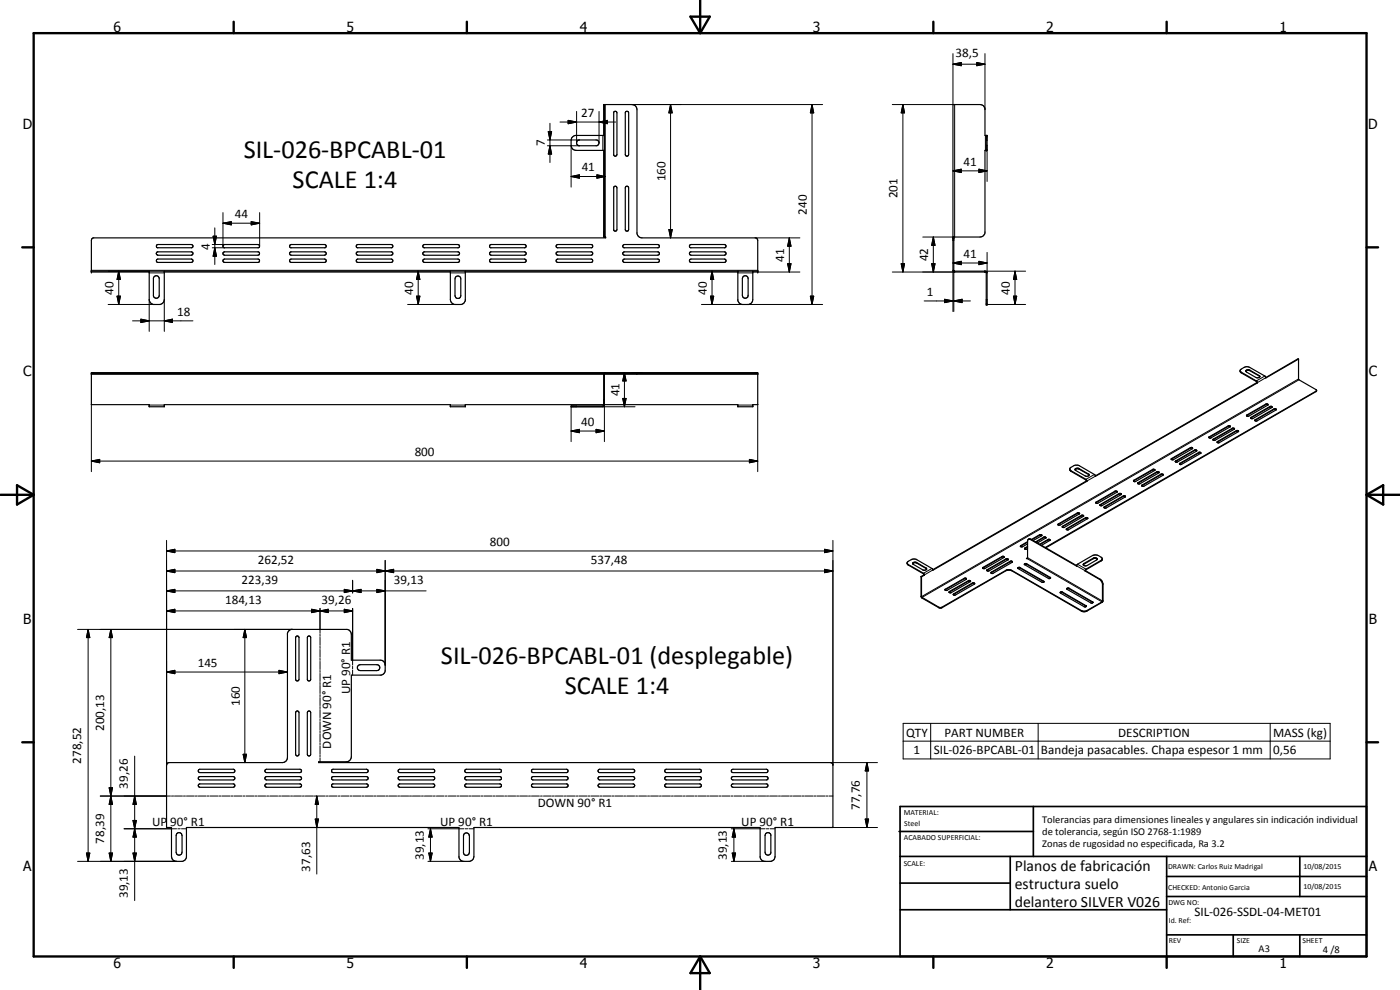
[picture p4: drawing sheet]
<svg xmlns="http://www.w3.org/2000/svg" width="420mm" height="297mm" viewBox="0 0 420 297" stroke-linecap="round" stroke-linejoin="round" font-family="sans-serif">
<g fill="none" stroke="#000" stroke-width=".35">
<path d="M181.4 31.4v39.7M184.3 33.5l.6-.1 .3 .5v12.5a.5 .5 0 0 1-.5 .5 .5 .5 0 0 1-.5-.4zM187.8 33.5l.6-.1 .3 .5v12.5a.51 .51 0 0 1-.5 .5 .51 .51 0 0 1-.5-.5zM173.5 42.1l5.4-.1a.89 .89 0 0 1 .9 .8 .89 .89 0 0 1-.7 .9h-5.4l-.6-.4a.91 .91 0 0 1 .4-1.2zM181.2 40.6v-9.2h8.4a1.52 1.52 0 0 1 1.6 1.5v37.2l.2 .6 .4 .4 .8 .3h34.3l.3 .2 .2 .5v9.5h-1.5M181.2 45.1v26h.6v.3h-153.8l-.5 .4-.1 9.8h17.4M181.4 40.6l-9.1 .1-.8 .8-.1 2.1a1.52 1.52 0 0 0 1.5 1.5h8.5M184.3 56l.6-.1 .3 .5v12.5a.51 .51 0 0 1-.5 .4 .51 .51 0 0 1-.5-.3zM187.8 56l.6-.1 .3 .5v12.5a.51 .51 0 0 1-.5 .4 .51 .51 0 0 1-.5-.4zM296 40.6v4.5M47 75.7l.3-.1h10.3a.53 .53 0 0 1 .3 .5 .53 .53 0 0 1-.5 .5h-10l-.5-.4zM47.1 73.5l10.3-.1a.5 .5 0 0 1 .5 .4 .5 .5 0 0 1-.3 .5h-10.4l-.3-.3z"/>
<path d="M47.1 77.9l10.3-.2a.51 .51 0 0 1 .5 .5 .51 .51 0 0 1-.5 .5h-10l-.4-.2zM67 73.6l.4-.2h10a.51 .51 0 0 1 .5 .4 .51 .51 0 0 1-.3 .5h-10.3l-.3-.2zM67 78l.4-.3h10a.51 .51 0 0 1 .5 .5 .51 .51 0 0 1-.5 .5h-10l-.4-.2zM67 75.8l.3-.2h10.3a.54 .54 0 0 1 .3 .5 .54 .54 0 0 1-.5 .5h-10l-.4-.3zM87.1 73.5l10.3-.1a.5 .5 0 0 1 .5 .4 .5 .5 0 0 1-.3 .5h-10.4l-.3-.3zM87.1 75.7l10.5-.1 .3 .5-.5 .5h-10l-.5-.5zM87.1 77.9l10.3-.2a.51 .51 0 0 1 .5 .5 .51 .51 0 0 1-.5 .5h-10l-.5-.4zM107 73.6l.4-.2h10a.51 .51 0 0 1 .5 .4 .51 .51 0 0 1-.3 .5h-10.4l-.2-.2zM107 78l.4-.3h10a.51 .51 0 0 1 .5 .5 .51 .51 0 0 1-.5 .5h-10l-.4-.2zM107 75.8l.2-.2h10.4l.3 .5-.5 .5h-10l-.4-.3zM126.9 73.6l.5-.2h10a.5 .5 0 0 1 .5 .4 .5 .5 0 0 1-.3 .5h-10.4l-.3-.2zM126.9 75.8l.3-.2h10.4l.3 .5-.5 .5h-10l-.5-.3z"/>
<path d="M126.9 78l.5-.3h10a.51 .51 0 0 1 .5 .5 .51 .51 0 0 1-.5 .5h-10l-.5-.2zM147 73.6l.4-.2h10a.5 .5 0 0 1 .5 .4 .5 .5 0 0 1-.3 .5h-10.4l-.2-.2zM147 78l.4-.3h10a.51 .51 0 0 1 .5 .5 .51 .51 0 0 1-.5 .5h-10l-.4-.2zM147 75.8l.2-.2h10.4a.53 .53 0 0 1 .3 .5 .53 .53 0 0 1-.5 .5h-10l-.4-.3zM167 73.6l.4-.2h10a.51 .51 0 0 1 .5 .4 .51 .51 0 0 1-.3 .5h-10.4l-.2-.2zM167 75.8l.2-.2h10.4a.54 .54 0 0 1 .3 .5 .54 .54 0 0 1-.5 .5h-10l-.4-.3zM167 78l.4-.3h10a.51 .51 0 0 1 .5 .5 .51 .51 0 0 1-.5 .5h-10l-.4-.2zM187 78l.4-.3h10a.51 .51 0 0 1 .5 .5 .51 .51 0 0 1-.5 .5h-10l-.4-.2zM187 73.6l.4-.2h10a.5 .5 0 0 1 .5 .4 .5 .5 0 0 1-.3 .5h-10.4l-.3-.3zM187 75.8l.2-.2h10.4l.3 .5-.5 .5h-10l-.4-.3zM207 75.8l.2-.2h10.4l.3 .5-.5 .5h-10l-.4-.3zM207 73.6l.4-.2h10a.51 .51 0 0 1 .5 .4 .51 .51 0 0 1-.3 .5h-10.4l-.2-.2z"/>
<path d="M207 78l.4-.3h10a.51 .51 0 0 1 .5 .5 .51 .51 0 0 1-.5 .5h-10l-.4-.2zM286 71.1h8.1l.9-.2 .6-1v-24.8h.6v-4.5h-.6v-8l-.4-.8-.8-.4h-8.4v49.7l.5 .5 9.4 .1 .1 9.7h.2v-9.7l-.1-.3h-9.6l-.3-.3v-10M286 71.4h.2M27.4 81.4h200M44.8 81.4v8.5l.2 .8 1 .7h2.1l.7-.5 .5-.7v-8.8M46.3 83l.8-.2 .7 .6v5.4a.89 .89 0 0 1-.9 .7 .89 .89 0 0 1-.9-.7v-5.4zM49.3 81.6h85.9M135.2 81.4v8.5l.2 .8 1 .7h2.1l.7-.5 .4-.7v-8.8M136.8 83.1a.87 .87 0 0 1 1-.2 .87 .87 0 0 1 .5 .8v5.1a.87 .87 0 0 1-.9 .8 .87 .87 0 0 1-.8-.9v-5zM139.6 81.6h81.8M221.4 81.4v8.8l.5 .7 .7 .5h2.1a1.5 1.5 0 0 0 1.2-1.5v-8.5M223 83a.87 .87 0 0 1 1-.2 .87 .87 0 0 1 .5 .8v5a.87 .87 0 0 1-.8 .9 .87 .87 0 0 1-.9-.9v-5z"/>
<path d="M295.6 81.4v.2M27.4 111.8h200v9.6h-1.5v.6h-4.5v-.6h-81.8v.6h-4.4v-.6h-85.9v.6h-4.5v-.6h-17.4zM27.4 112.1h153.8M181.5 111.8l-.3 .3-.1 9.6-9.7 .1v.2h9.8l.2-.3v-9.4l.2-.2h45.8M191.2 111.8v.3M372.2 111.3l.2 .3 4.7 2.7 .2 .6M373.9 111.4l.3-.2 .7-.1 3.2 1.9M373.9 111.2l.7-.3 .5 .1 3 1.9a.78 .78 0 0 1-1.2 .3l-2.8-1.6zM377.2 114.8l.1 .1M377.2 114.8l-48.5 28M377.3 114.9l-48.6 28v-.2M389.7 107.7v6.1l5.3 3.2v.5l-81.2 46.9"/>
<path d="M389.7 107.7l-9.8 5.7-.3-.6-5-2.7-1 .1-1.4 .8v.5l.3 .4 4.6 2.6 .1 .3M389.7 107.7h-.2l-9.6 5.6M395.1 117.2l-81.4 47.1M351.6 137.6l5.6-3.3 .7 .1-.1 .3-5.6 3.2h-.6zM354 139.2h.1M357.9 134.5l-.5-.1-5.9 3.4M359.1 135.3v-.3h-.6l-5.7 3.3v.3M359.1 135.3l-.6-.1-5.7 3.4M359.1 135.3l-5.8 3.4-.5-.1M360.4 136l-.7-.1-5.6 3.3M360.4 136l-.1-.2-.5-.1-5.8 3.5M360.4 136l-5.8 3.3-.6-.1"/>
<path d="M362.8 131.1l5.8-3.3h.6v.3l-5.8 3.3h-.5zM364.1 131.8l5.8-3.4 .6 .2-5.8 3.5h-.5zM364.1 132h.1M365.3 132.7v.1M369.2 128l-.6-.1-5.8 3.4M370.4 128.7h-.6l-5.7 3.3M371.7 129.5l-.7-.1-5.7 3.3M371.7 129.5l-5.7 3.3h-.7M371.7 129.4l-.3-.2h-.4l-5.6 3.3-.1 .2M371.7 129.4v.1M374.1 124.6l5.8-3.4 .7 .1-.1 .2-5.7 3.3h-.6zM376.6 126.1v.1"/>
<path d="M376.6 126l5.7-3.3 .4-.1 .4 .3-5.8 3.4-.7-.1zM380.5 121.5l-.6-.1-5.8 3.4M381.1 122.1l-5.7 3.4M381.1 122.1l.7 .1M381.1 122l.5-.1 .2 .3-5.8 3.4-.6-.1M381.1 122l-5.7 3.2v.3M381.1 122v.1M383 122.9h-.7l-5.7 3.3M317.6 157.2l5.8-3.4 .6 .2-5.8 3.5a.38 .38 0 0 1-.4 .1 .38 .38 0 0 1-.2-.4zM318.8 157.9l5.8-3.3h.3l.3 .2-5.8 3.5-.6-.1zM320 158.7l5.8-3.4 .6 .1v.2l-5.8 3.4zM321 140.8l.4 .4 4.5 2.6 .3 .6"/>
<path d="M322.7 141a.71 .71 0 0 1 1.1-.4l3 1.7v.2M322.7 141l3 1.8a.86 .86 0 0 0 1.1-.3M322.7 141l.4-.4 .6 .1 3.1 1.9M324 154.2l-.7-.1-5.7 3.3M325.2 154.9l-.6-.2-5.8 3.5M326 144.3l.2 .1M326 144.3l-46.1 26.6M326.2 144.4l-46.3 26.7v-.2M326.4 155.6l-.6-.1-5.8 3.4M328.7 142.7l-.2-.3-5-2.8a2.73 2.73 0 0 0-2.5 1l.4 .8 4.6 2.7v.2M330.1 151.4l5.8-3.3 .6 .1-5.7 3.5h-.5zM330.1 151.6h.1"/>
<path d="M331.4 152.3h.1M331.4 152.1l5.7-3.3 .7 .1-.1 .2-5.7 3.3h-.6zM335.3 147.6l-.7-.1-5.7 3.4M335.3 147.6l-5.8 3.4-.6-.1M335.3 147.6l-.3-.3-.4 .1-5.7 3.5M336.5 148.3h-.6l-5.8 3.3M337.8 149.1l-.7-.1-5.7 3.3M340.2 144.2l5.7-3.4 .7 .2-5.7 3.4-.5 .1zM341.4 144.9l5.8-3.3h.6v.3l-5.7 3.3h-.4zM342.7 145.6l5.7-3.3h.6v.3l-5.7 3.3h-.5zM346.6 141.1l-.7-.1-5.7 3.4M346.6 141h.1"/>
<path d="M347.8 141.8l-.6-.1-5.8 3.4M349.1 142.5h-.7l-5.7 3.3M272.2 169l.4 .4 4.5 2.6 .3 .6M273.9 169.2l.3-.3h.7l3.2 1.9M274 168.8h1.1l2.8 1.6a.45 .45 0 0 1 0 .7 .45 .45 0 0 1-.6 0l-3.3-1.9zM276.4 173l.2 .1M277.1 172.2h.1M277.2 172.2l.1 .3M277.3 172.5l.1 .1M277.3 172.5l-.9 .5M277.4 172.6l-.8 .5M279.9 170.9l-.1-.3-4.9-2.8h-1.2l-1.4 .9 .1 .8 4.7 2.7"/>
<path d="M283.6 176.8l5.8-3.3h.6l-.1 .4-5.7 3.3-.5-.1zM283.7 177h.1M283.7 177h-.1M284.9 177.5l5.8-3.3h.5v.3l-5.7 3.3h-.6zM290 173.7h-.6l-5.7 3.3M291.3 174.5l-.7-.1-5.8 3.3M292.5 175.2l-.7-.1-5.7 3.3M292.5 175.2l-5.7 3.3-.7-.1M292.5 175.2l-.1-.3h-.6l-5.6 3.3-.1 .2M295 170.4l-.1 .1M296.2 171.2h.1M296.2 171.1v.1"/>
<path d="M301.3 167.2l-.6-.1-5.7 3.3M301.3 167.3l-.1-.4h-.4l-5.7 3.3-.2 .3M301.3 167.3l-5.7 3.3-.7-.1M302.6 167.9h-.7l-5.7 3.2M302.6 167.9l-5.8 3.4-.6-.1M302.6 167.9l-.3-.3-.4 .1-5.7 3.2v.3M303.8 168.7l-.2-.4-.3 .1-5.9 3.5M303.8 168.7l-.6-.1-5.8 3.3M303.8 168.7l-5.7 3.3-.4 .1-.3-.2M305.5 170.5l.6-.1 7.1 4.1M305.5 170.3l.5-.1 7.2 4.2 .1 .3-.6 .1-7.2-4.2zM307.4 169.2l.6-.1 7.2 4.2v.2l-.5 .1z"/>
<path d="M307.5 164.6h.1M307.5 169.3h.6l7.1 4.1M307.5 169.3v.1M308.4 164.1l-.9 .6M308.4 162.7l-2.2 1.3M308.4 164l-.9 .6M308.4 164.6l-.5 .2-.4-.2M308.4 162.5l-2.2 1.5M308.4 163.2l-1.5 .8h-.7M308.6 161.8h.8l13.7 7.9M308.7 161.8l-.3 .5v5.1l-.4 .2 .4-.3M308.7 161.8l.5 .1 13.9 8 .3-.6 4.7-2.7h1.3l1.3 .8v.7l-4.9 2.9v.2"/>
<path d="M312 163.3l2.5-1.4 .7 .1-2.6 1.6M312.6 160.7l-.1-.3h-.5l-2.5 1.5M312.6 160.7l-2.5 1.5M312.7 160.7l-.7-.1-2.3 1.4M313.2 174.5h.1M313.3 174.5v.1M313.9 161.4l-.7-.1-2.3 1.4M313.9 161.4l-.1-.3-.6 .1-2.4 1.4M313.9 161.4l-2.6 1.5M315.1 162.1l-.5-.1-2.5 1.4M318.2 177.9l7.2 4.1 .3 .1 .3-.2M318.2 177.9l.1-.3h.5l7.2 4.3"/>
<path d="M318.2 177.9l.6-.1 7.2 4.1M320.2 176.6l.6-.1 7.2 4.2-.3 .3-.3-.1-7.2-4.1zM320.2 176.7h.6l7.2 4.1M325.2 169.2l2.9-1.7a.64 .64 0 0 1 .7-.2 .64 .64 0 0 1 .4 .6l-2.9 1.8a.66 .66 0 0 1-.7 .1 .66 .66 0 0 1-.4-.6zM325.7 171.3l4.5 2.7 .5 .6 .2 .5v5.3l-4.7 2.8-.7 .2-1-.2-20.9-12.1-.8-.2-.7 .1-19.6 11.3h-.5l-5.4-3.1v-6.1M325.8 171.2l4.9 3.1 .3 1v5l-.2 .4-4.6 2.6-.7 .3-1-.3-20.9-12.1-.8-.1-.9 .1-19.3 11.2-.5 .1-5.4-3-.3-.4v-6.1M325.8 171.2l-.1 .1M329.3 167.8l-.5-.3-.6 .1-3.1 1.9M330.8 167.8l-4.9 3-.2 .5M86.7 189.3l.7-.5 17.1 .1 .7 .6 .2 .8v7.8h8.7a1.51 1.51 0 0 1 1.5 1.2l-.1 2.3-.3 .5-.8 .5h-9v24.5l-.2 .8-.7 .6-.6 .1h-8.3v.2h153.6l.4 .1 .4 .5v18.9h-17.4v8.7l-.2 .8-1 .6h-2.1l-.8-.4-.3-.5-.1-9.2h-85.9v8.7l-.2 .8-1 .6h-2.1l-.7-.4-.4-.5-.1-9.2h-81.7l-.1 9.2-.4 .5-.7 .4h-2.1l-1-.6-.2-.8v-8.7h-1.5v-18.7l.2-.6 .5-.2h34l1.1-.4 .3-.5 .2-37.9zM88.8 191l.7-.1 .2 .4v12.5a.51 .51 0 0 1-.5 .5 .51 .51 0 0 1-.5-.5zM92.4 191l.6-.1 .2 .4v12.5a.51 .51 0 0 1-.5 .5 .51 .51 0 0 1-.5-.5z"/>
<path d="M107.5 199.7l.6-.3h5a.89 .89 0 0 1 .9 .9 .89 .89 0 0 1-.9 .9h-5a.88 .88 0 0 1-.8-.6 .88 .88 0 0 1 .2-.9zM328 180.7v.1M88.8 213.5l.5-.2 .4 .5v12.5a.51 .51 0 0 1-.5 .5 .51 .51 0 0 1-.5-.5zM92.4 213.5l.4-.2 .4 .5v12.5a.51 .51 0 0 1-.5 .5 .51 .51 0 0 1-.5-.5zM59.6 231.1l.4-.3h10a.51 .51 0 0 1 .5 .5 .51 .51 0 0 1-.5 .5h-10l-.4-.2zM59.6 235.5l.2-.3h10.4l.3 .6-.5 .4h-10l-.4-.2zM59.7 233.1l10.3-.1a.51 .51 0 0 1 .5 .5 .51 .51 0 0 1-.5 .5h-10l-.4-.2zM79.7 230.9l10.3-.1a.51 .51 0 0 1 .5 .5 .51 .51 0 0 1-.5 .5h-10l-.5-.4zM79.7 233.1l10.3-.1a.51 .51 0 0 1 .5 .5 .51 .51 0 0 1-.5 .5h-10l-.5-.4zM79.7 235.3l10.5-.1a.52 .52 0 0 1 .3 .6 .52 .52 0 0 1-.5 .4h-10l-.5-.4zM99.6 230.9l10.4-.1a.51 .51 0 0 1 .5 .5 .51 .51 0 0 1-.5 .5h-10l-.4-.2zM99.6 235.3l10.5-.1a.53 .53 0 0 1 .4 .6 .53 .53 0 0 1-.5 .4h-10l-.4-.2z"/>
<path d="M99.6 233.1l10.4-.1a.51 .51 0 0 1 .5 .5 .51 .51 0 0 1-.5 .5h-10l-.4-.2zM119.5 231.1l.5-.3h10a.51 .51 0 0 1 .5 .5 .51 .51 0 0 1-.5 .5h-10l-.5-.2zM119.5 235.5l.3-.3h10.4a.54 .54 0 0 1 .3 .6 .54 .54 0 0 1-.5 .4h-10l-.5-.2zM119.7 233.1l10.3-.1a.51 .51 0 0 1 .5 .5 .51 .51 0 0 1-.5 .5h-10l-.5-.2zM139.6 230.9l10.4-.1a.51 .51 0 0 1 .5 .5 .51 .51 0 0 1-.5 .5h-10l-.5-.4zM139.6 235.3l10.5-.1a.52 .52 0 0 1 .4 .6 .52 .52 0 0 1-.5 .4h-10l-.5-.4zM139.6 233.1l10.4-.1a.51 .51 0 0 1 .5 .5 .51 .51 0 0 1-.5 .5h-10l-.5-.4zM159.5 231.1l.5-.3h10a.51 .51 0 0 1 .5 .5 .51 .51 0 0 1-.5 .5h-10l-.5-.2zM159.5 233.3l.5-.3h10a.51 .51 0 0 1 .5 .5 .51 .51 0 0 1-.5 .5h-10l-.5-.2zM159.5 235.5l.3-.3h10.4a.54 .54 0 0 1 .3 .6 .54 .54 0 0 1-.5 .4h-10l-.5-.2zM179.7 230.9l10.3-.1a.51 .51 0 0 1 .5 .5 .51 .51 0 0 1-.5 .5h-10l-.5-.4zM179.7 235.3l10.4-.1a.52 .52 0 0 1 .4 .6 .52 .52 0 0 1-.5 .4h-10l-.5-.4z"/>
<path d="M179.7 233.1l10.3-.1a.51 .51 0 0 1 .5 .5 .51 .51 0 0 1-.5 .5h-10l-.5-.4zM199.5 231.1l.5-.3h10a.51 .51 0 0 1 .5 .5 .51 .51 0 0 1-.5 .5h-10l-.5-.2zM199.5 233.3l.5-.3h10a.51 .51 0 0 1 .5 .5 .51 .51 0 0 1-.5 .5h-10l-.5-.2zM199.5 235.5l.3-.3h10.3a.53 .53 0 0 1 .4 .6 .53 .53 0 0 1-.5 .4h-10l-.5-.2zM219.5 233.3l.5-.3h10a.51 .51 0 0 1 .5 .5 .51 .51 0 0 1-.5 .5h-10l-.5-.3zM219.7 230.9l10.3-.1a.51 .51 0 0 1 .5 .5 .51 .51 0 0 1-.5 .5h-10l-.5-.2zM219.7 235.3l10.5-.1a.54 .54 0 0 1 .2 .6 .54 .54 0 0 1-.4 .4h-10l-.5-.2zM53.1 250.1a.91 .91 0 0 1 1-.2 .91 .91 0 0 1 .5 .8v5a.89 .89 0 0 1-.8 .9 .89 .89 0 0 1-.9-.9v-5zM139.3 250.1a.91 .91 0 0 1 1-.1 .91 .91 0 0 1 .6 .7v5.1a.9 .9 0 0 1-.9 .8 .9 .9 0 0 1-.9-.7v-5.2zM229.9 250.1a.9 .9 0 0 1 1.4 .4v5.4a.88 .88 0 0 1-.9 .7 .88 .88 0 0 1-.8-.9v-5z"/>
</g>
<g fill="none" stroke="#000" stroke-width=".3">
<path d="M286 19.3l2.5-.5v.9zM286 19.3h9.6M286 16.1v15.3M293.1 18.8l2.5 .5-2.5 .4zM295.6 16.1v16.8M164.5 39.5h1.1l-.6 2.5zM165 37v11.8M168.1 36.6h16.7M170.5 36.1l2.5 .5-2.5 .5zM173 33.4v9.4M179.8 36.6l2.5-.5v1zM179.8 33.4v9.4"/>
<path d="M181.2 32.9h.2M181.6 31.4v39.7M189.6 31.4h57.3M201.2 31.4l.5 2.5h-1zM201.2 31.4v40M243.7 31.4l.5 2.5h-1zM243.7 31.4v60M267.8 31.4h18.7v39.7h-9.6M271 31.4l.5 2.5h-1zM271 31.4v50.2M164.3 43.7h9.6M164.3 42h9.6"/>
<path d="M165 43.7l.6 2.5h-1.1zM171.4 53l2.5-.5v1zM171.4 53h10.2M171.4 43.6v12.5M179.1 52.5l2.5 .5-2.5 .5zM180.9 40.6v4.5M286 51.3l2.5-.5v1zM286 51.3h10.2M293.8 50.8l2.4 .5-2.4 .5zM295.7 40.6v4.5M296 42.1h.2M296 43.6h.2"/>
<path d="M296.2 45.1v9.3M63.7 74.3h3.7M63.7 73.4h3.7M64 70.9h1l-.5 2.5zM64.5 74.3l.5 2.6h-1zM64.5 68.4v11M66.9 67l2.5-.5v1zM66.9 67h11M66.9 63.8v10.1M75.4 66.5l2.5 .5-2.5 .5zM77.9 63.8v10.1M181.2 69.6h.2"/>
<path d="M200.7 68.9h1l-.5 2.5zM226.6 71.4h13.5M236.4 79.1h1l-.5 2.5zM236.9 71.4l.5 2.5h-1zM236.9 71.4v10.2M270.5 79.1h1l-.5 2.5zM279.6 79.1h1l-.5 2.5zM280.1 71.1l.5 2.5h-1zM280.1 71.1v10.5M286 78.9l2.5-.5v1zM286 72.1h.2M286 78.9h10.2"/>
<path d="M293.8 78.4l2.4 .5-2.4 .5zM296.2 75.7v6.2M27.4 81.1h200M32.5 91.4h13.8M32.5 81.4h12.3M35.1 88.9h1l-.5 2.5zM35.6 81.4l.5 2.5h-1zM35.6 81.4v10M39.8 96.3h18.1M42.3 95.8l2.5 .5-2.5 .5zM44.8 81.9h4.5M44.8 89.9v9.5"/>
<path d="M49.3 96.3l2.5-.5v1zM49.3 89.9v9.5M122.3 91.4h14.4M125 88.9h1l-.5 2.5zM125.5 81.4l.5 2.5h-1zM125.5 81.4v10M135.2 81.9h4.4M210.5 91.4h12.4M213.2 88.9h1l-.5 2.5zM213.7 81.4l.5 2.5h-1zM213.7 81.4v10M221.4 81.9h4.5"/>
<path d="M224.4 91.4h22.5M227.4 81.6h12.7M243.2 88.9h1l-.5 2.5zM277.4 90.3h13.8M283.5 89.8l2.5 .5-2.5 .5zM286 93.5v-12.4h.2v12.4M286.2 90.3l2.5-.5v1zM286.5 81.4v.2h-18.7M296 89.9h.2M296.2 91.4h11.6M304.2 88.9h.9l-.5 2.5zM304.6 81.4l.5 2.5h-.9z"/>
<path d="M304.6 81.4v10M307.8 81.4h-12.3v.2M27.4 112.3h200M28.1 111.8v.3M181.2 119.9h.2v12.6M181.6 111.8v.3M186.9 119.5h1l-.5 2.5zM187.4 111.8l.5 2.5h-1zM187.4 111.8v10.2M189.6 111.8v.3M192.6 111.8v.3M226.6 111.8v.3"/>
<path d="M372.5 111.7v.2M375.1 111v.2M377.9 112.7v.1M379.6 112.8l-2.5 1.5M379.9 113.3l-2.6 1.5M389.7 113.7l-113.3 65.2M389.8 114l-113.1 65.2v.3M394.9 117.4v.1M27.4 138.3l2.5-.5v1.1zM27.4 138.3h200M27.4 121.3v20.2M44.8 121.5h4.5"/>
<path d="M135.2 121.5h4.4M171.4 129.3l2.5-.5v1zM171.4 129.3h10M172.9 121.8v.2M178.9 128.8l2.5 .5-2.5 .5zM190.6 122h-19.2v10.5M221.4 121.5h4.5M224.9 137.8l2.5 .5-2.5 .6zM227.4 121.3v20.2M351.6 137.6v.2M352.8 138.3v.2M354.1 139v.2"/>
<path d="M357.2 134.3v.2M358.5 135v.2M359.7 135.8v.1M362.9 131.1v.1M364.1 131.7v.3M365.4 132.5v.1M368.6 127.8v.1M369.8 128.5v.2M371 129.2v.2M374.2 124.5v.2M375.4 125.2v.2M376.7 125.9v.2"/>
<path d="M379.9 121.2v.2M382.3 122.7v.2M317.7 157.2v.2M318.9 157.9v.1M320.1 158.6v.1M321.4 141.2v.2M323.3 153.9v.2M323.8 140.6v.2M324.6 154.6v.2M325.8 155.3v.2M326.7 142.2v.2M328.5 142.4l-2.6 1.4"/>
<path d="M328.7 142.9l-2.5 1.4M329 150.7v.1M330.2 151.4v.1M331.4 152.1v.1M334.6 147.4v.1M335.9 148.1v.2M337.1 148.8v.2M340.3 144.1v.2M341.5 144.8v.2M342.8 145.5v.2M345.9 140.8v.2M347.2 141.6v.1"/>
<path d="M348.4 142.3v.2M50 177.3l2.5-.5v1zM50 171.3l2.5-.5v1zM50 165.3l2.5-.5v1zM50 162.1v67.5M50 177.3h77.9M50 171.3h200M50 165.3h200M103.3 176.8l2.5 .5-2.5 .5zM105.8 177.3l2.6-.5v1zM105.8 174.1v3.8M113.1 170.8l2.5 .5-2.5 .5z"/>
<path d="M113.1 176.8l2.5 .5-2.5 .5zM115.6 171.3l2.5-.5v1zM115.6 168.1v31.5M247.5 164.8l2.5 .5-2.5 .5zM247.5 170.8l2.5 .5-2.5 .5zM250 162.1v67.5M272.6 169.4v.1M275.1 168.8v.2M276.4 173.1h.2M277.9 170.4v.2M279.7 170.6l-2.6 1.4M279.9 171l-2.5 1.5"/>
<path d="M283.7 176.8v.2M284.9 177.5v.2M286.2 178.2v.2M289.4 173.5v.2M290.6 174.2v.2M291.8 174.9v.2M295.1 170.2v.2M296.2 170.9v.2M297.5 171.7v.1M300.7 167v.1M301.9 167.7v.2M301.9 171.1v.1"/>
<path d="M303.2 168.4v.2M303.6 171.1v.1M306.1 170.3v.1M306.4 163.7v.2M307.6 164.4v.2M308.1 169.2v.1M308.3 167.6l22.4 13.1M308.4 167.3l22.5 13h.1M309.4 161.8l-.2 .1M312 160.4v.2M313.2 161.2v.1M313.2 174.4v.1"/>
<path d="M314.5 161.9v.2M315.2 173.2v.2M318.8 177.6v.2M320.8 176.5v.2M323.1 169.8l2.6 1.4M323.4 169.3l2.5 1.5M325.3 169.1v.2M328.1 167.5v.1M330.1 173.8l-.1 .1M330.4 168.1v.2M331 175.3h-.1M23.3 188.8h64.4"/>
<path d="M26.4 188.8l.6 2.5h-1.1zM26.4 188.8v69.6M33.3 188.8l.5 2.5h-1zM33.3 188.8v69.6M50 183.3l2.5-.5v1zM50 183.3h55.8M73.5 188.8l.5 2.5h-1zM73.5 188.8v40M93.5 182.8l2.5 .5-2.5 .5zM96 183.3l2.5-.5v1zM96 182.5v7.5M96 190.3v.6"/>
<path d="M96 191.2v2.4M96 193.9v.7M96 194.9v2.3M96 197.5v.7M96 198.5v2.4M103.3 182.8l2.5 .5-2.5 .5zM105.8 182.5v17.1M105.8 199.9v.8M281.8 182.2v.2M282.6 182.2v.2M324.5 183.2v.1M325.9 181.7v.2"/>
<path d="M326.2 183.2v.1M327.9 180.6v.1M50 201.6l2.5-.5v1zM50 201.6h36.3M83.7 201.1l2.6 .5-2.6 .5zM96 201.2v.6M96 202.1v2.4M96 204.8v.6M96 205.7v2.4M96 208.4v.6M96 209.3v2.4M96 212v.6"/>
<path d="M96 212.9v2.4M96 215.6v.6M96 216.5v2.4M96 219.2v.6M105.8 201.1v1.5M271 217h128.2v10.7h-128.2zM279.3 217v10.7M311.6 217v10.7M381.2 217v10.7M30.1 238.8h21.1M32.8 236.3h1l-.5 2.5zM32.8 236.3h1l-1 5h1z"/>
<path d="M33.3 238.8l.5 2.5h-1zM40.4 238.8l.5 2.5h-1zM40.4 226.9v43.3M51.5 238.8h.6M52.4 238.8h2.4M55.1 238.8h.6M56 238.8h2.3M58.6 238.8h.6M59.5 238.8h2.4M62.2 238.8h.6M63.1 238.8h2.4M65.8 238.8h.6"/>
<path d="M66.7 238.8h2.3M69.3 238.8h.6M70.2 238.8h2.4M72.9 238.8h.6M73 226.3h1l-.5 2.5zM73.8 238.8h2.4M76.5 238.8h.6M77.4 238.8h2.3M80 238.8h.6M80.9 238.8h2.4M83.6 238.8h.6M84.5 238.8h2.4"/>
<path d="M87.2 238.8h.6M88.1 238.8h2.4M90.8 238.8h.5M91.6 238.8h2.5M94.3 238.8h.6M95.1 238.8l.5 2.5h-1zM95.1 238.8v23.5M95.2 238.8h2.4M96 220.1v2.4M96 222.8v.6M96 223.8v2.4M96 226.4v.7"/>
<path d="M96 227.4v1.2M97.9 238.8h.6M98.8 238.8h2.4M101.5 238.8h.6M102.4 238.8h2.3M105.1 238.8h.6M105.9 238.8h2.4M108.6 238.8h.6M109.5 238.8h2.4M112.2 238.8h.6M113.1 238.8h2.4M115.8 238.8h.6"/>
<path d="M116.7 238.8h2.3M119.3 238.8h.6M120.2 238.8h2.4M122.9 238.8h.6M123.8 238.8h2.4M126.5 238.8h.6M127.4 238.8h2.3M130 238.8h.6M131 238.8h2.3M133.6 238.8h.6M134.5 238.8h2.4M137.2 238.8h.6"/>
<path d="M138.1 238.8h2.4M140.7 238.8h.7M141.6 238.8h2.4M144.3 238.8h.6M145.2 238.8h2.4M147.9 238.8h.6M148.8 238.8h2.4M151.5 238.8h.5M152.3 238.8h2.5M155.1 238.8h.5M155.9 238.8h2.4M158.6 238.8h.6"/>
<path d="M159.5 238.8h2.4M162.2 238.8h.6M163.1 238.8h2.4M165.8 238.8h.6M166.7 238.8h2.3M169.3 238.8h.7M170.2 238.8h2.4M172.9 238.8h.6M173.8 238.8h2.4M176.5 238.8h.6M177.4 238.8h2.3M180 238.8h.6"/>
<path d="M180.9 238.8h2.4M183.6 238.8h.6M184.5 238.8h2.4M187.2 238.8h.6M188.1 238.8h2.3M190.8 238.8h.5M191.7 238.8h2.3M194.3 238.8h.6M195.2 238.8h2.4M197.9 238.8h.6M198.8 238.8h2.4M201.5 238.8h.6"/>
<path d="M202.4 238.8h2.4M205.1 238.8h.5M205.9 238.8h2.4M208.6 238.8h.6M209.5 238.8h2.4M212.2 238.8h.6M213.1 238.8h2.4M215.8 238.8h.6M216.7 238.8h2.3M219.4 238.8h.5M220.2 238.8h2.4M222.9 238.8h.6"/>
<path d="M223.8 238.8h2.4M226.5 238.8h.6M227.4 238.8h2.4M230 238.8h.7M231 238.8h2.3M233.6 238.8h.6M234.5 238.8h2.4M237.2 238.8h.6M238.1 238.8h2.3M240.7 238.8h.7M241.6 238.8h2.4M244.3 238.8h.6"/>
<path d="M245.2 238.8h2.4M247.9 238.8h.6M248.8 238.8h1.2M249.2 228.8h14.1M260.2 228.8l.5 2.5h-1zM260.2 228.8v19.5M271 222.4h128.2M23.3 258.4h29.7M25.9 255.9h1.1l-.6 2.5zM32.8 255.9h1l-.5 2.5zM37.2 248.7h15.8M39.9 255.9h1l-.5 2.5z"/>
<path d="M39.9 246.2h1l-.5 2.5zM39.9 246.2l1 5h-1l1-5zM40.4 248.7l.5 2.5h-1zM53.4 248.7h.7M54.5 248.7h1.5M94.6 245.7h1l-.5 2.6zM128.4 248.7h10.8M128.4 258.4h10.8M128.7 255.9h1l-.5 2.5zM129.2 248.7l.5 2.5h-1zM129.2 248.7v9.7M139.6 248.7h.8"/>
<path d="M140.7 248.7h1.5M219.5 248.7h10.1M219.5 258.4h10.1M219.7 255.9h1.1l-.6 2.5zM220.2 248.7l.6 2.5h-1.1zM220.2 248.7v9.7M230 248.7h.7M231.1 248.7h1.5M250 248.3h13.3M259.7 245.7h1l-.5 2.6z"/>
</g>
<g fill="#000">
<circle cx="181.4" cy="45.1" r=".18"/>
<circle cx="181.4" cy="40.6" r=".18"/>
<circle cx="296" cy="40.6" r=".18"/>
<circle cx="296" cy="45.1" r=".18"/>
<circle cx="296.2" cy="40.6" r=".18"/>
<circle cx="286" cy="71.4" r=".18"/>
<circle cx="286.2" cy="71.4" r=".18"/>
<circle cx="27.4" cy="81.6" r=".18"/>
<circle cx="27.4" cy="81.4" r=".18"/>
<circle cx="227.4" cy="81.6" r=".18"/>
<circle cx="227.4" cy="81.4" r=".18"/>
<circle cx="296" cy="91.4" r=".18"/>
<circle cx="296.2" cy="91.4" r=".18"/>
<circle cx="27.4" cy="112.1" r=".18"/>
<circle cx="191.2" cy="111.8" r=".18"/>
<circle cx="191.2" cy="112.1" r=".18"/>
<circle cx="227.4" cy="112.1" r=".18"/>
<circle cx="181.2" cy="121.4" r=".18"/>
<circle cx="181.4" cy="121.4" r=".18"/>
<circle cx="317.6" cy="157.4" r=".18"/>
</g>
<g fill="none" stroke="#000" stroke-width=".71">
<path d="M10.1 9.9h400v277.1h-400zM70.1 6.5v3.4M140.1 6.5v3.4M207.2 5h5.8l-2.9 4.9zM210.1 0v9.9M280.1 6.5v3.4M350.1 6.5v3.4M6.7 74.2h3.4M410.1 74.2h3.5M.1 148.5h10M5.1 145.6l5 2.9-5 2.9zM410.1 148.5h10"/>
<path d="M410.1 148.5l5-2.9v5.8zM6.7 222.7h3.4M410.1 222.7h3.5M70.1 287v3.4M140.1 287v3.4M210.1 287v10M210.1 287l2.9 5h-5.8zM280.1 287v3.4M350.1 287v3.4"/>
</g>
<g fill="none" stroke="#000" stroke-width=".51">
<path d="M269.8 249.5h40.3M270.1 242h140v45h-140zM270.1 257h140M303.2 257v16M310.1 242v15M350.1 257v30M390.1 257v12M270.1 265h33.1M270.1 273h80M350.1 269h60M350.1 263h60M350.1 280.5h60"/>
<path d="M370.1 280.5v6.5M390.1 280.5v6.5"/>
</g>
<g fill="#000">
<path d="M286 19.3l2.5-.5v.9zM293.1 18.8l2.5 .5-2.5 .4zM164.5 39.5h1.1l-.6 2.5zM170.5 36.1l2.5 .5-2.5 .5zM179.8 36.6l2.5-.5v1zM201.2 31.4l.5 2.5h-1zM243.7 31.4l.5 2.5h-1zM271 31.4l.5 2.5h-1zM165 43.7l.6 2.5h-1.1zM171.4 53l2.5-.5v1zM179.1 52.5l2.5 .5-2.5 .5zM286 51.3l2.5-.5v1z"/>
<path d="M293.8 50.8l2.4 .5-2.4 .5zM64 70.9h1l-.5 2.5zM64.5 74.3l.5 2.6h-1zM66.9 67l2.5-.5v1zM75.4 66.5l2.5 .5-2.5 .5zM200.7 68.9h1l-.5 2.5zM236.4 79.1h1l-.5 2.5zM236.9 71.4l.5 2.5h-1zM270.5 79.1h1l-.5 2.5zM279.6 79.1h1l-.5 2.5zM280.1 71.1l.5 2.5h-1zM286 78.9l2.5-.5v1z"/>
<path d="M293.8 78.4l2.4 .5-2.4 .5zM35.1 88.9h1l-.5 2.5zM35.6 81.4l.5 2.5h-1zM42.3 95.8l2.5 .5-2.5 .5zM49.3 96.3l2.5-.5v1zM125 88.9h1l-.5 2.5zM125.5 81.4l.5 2.5h-1zM213.2 88.9h1l-.5 2.5zM213.7 81.4l.5 2.5h-1zM243.2 88.9h1l-.5 2.5zM283.5 89.8l2.5 .5-2.5 .5zM286.2 90.3l2.5-.5v1z"/>
<path d="M304.2 88.9h.9l-.5 2.5zM304.6 81.4l.5 2.5h-.9zM186.9 119.5h1l-.5 2.5zM187.4 111.8l.5 2.5h-1zM27.4 138.3l2.5-.5v1.1zM171.4 129.3l2.5-.5v1zM178.9 128.8l2.5 .5-2.5 .5zM224.9 137.8l2.5 .5-2.5 .6zM50 177.3l2.5-.5v1zM50 171.3l2.5-.5v1zM50 165.3l2.5-.5v1zM103.3 176.8l2.5 .5-2.5 .5z"/>
<path d="M105.8 177.3l2.6-.5v1zM113.1 170.8l2.5 .5-2.5 .5zM113.1 176.8l2.5 .5-2.5 .5zM115.6 171.3l2.5-.5v1zM247.5 164.8l2.5 .5-2.5 .5zM247.5 170.8l2.5 .5-2.5 .5zM26.4 188.8l.6 2.5h-1.1zM33.3 188.8l.5 2.5h-1zM50 183.3l2.5-.5v1zM73.5 188.8l.5 2.5h-1zM93.5 182.8l2.5 .5-2.5 .5zM96 183.3l2.5-.5v1z"/>
<path d="M103.3 182.8l2.5 .5-2.5 .5zM50 201.6l2.5-.5v1zM83.7 201.1l2.6 .5-2.6 .5zM32.8 236.3h1l-.5 2.5zM73 226.3h1l-.5 2.5zM260.2 228.8l.5 2.5h-1zM25.9 255.9h1.1l-.6 2.5zM32.8 255.9h1l-.5 2.5zM33.3 238.8l.5 2.5h-1zM39.9 255.9h1l-.5 2.5zM39.9 246.2h1l-.5 2.5zM40.4 248.7l.5 2.5h-1z"/>
<path d="M40.4 238.8l.5 2.5h-1zM94.6 245.7h1l-.5 2.6zM95.1 238.8l.5 2.5h-1zM128.7 255.9h1l-.5 2.5zM129.2 248.7l.5 2.5h-1zM219.7 255.9h1.1l-.6 2.5zM220.2 248.7l.6 2.5h-1.1zM259.7 245.7h1l-.5 2.6z"/>
</g>
<g font-size="7.9">
<text x="73.1" y="47.5">SIL-026-BPCABL-01</text>
<text x="87.8" y="56.5">SCALE 1:4</text>
<text x="132.3" y="199.2">SIL-026-BPCABL-01 (desplegable)</text>
<text x="169.5" y="208.2">SCALE 1:4</text>
</g>
<g font-size="4.7">
<text x="304.6" y="261.2">Planos de fabricación</text>
<text x="304.6" y="266.6">estructura suelo</text>
<text x="304.6" y="272">delantero SILVER V026</text>
</g>
<g font-size="4.2">
<text x="34" y="9.6">6</text>
<text x="104" y="9.6">5</text>
<text x="174" y="9.6">4</text>
<text x="244" y="9.6">3</text>
<text x="314" y="9.6">2</text>
<text x="384" y="9.6">1</text>
<text x="6.8" y="38.7">D</text>
<text x="410.6" y="38.7">D</text>
<text x="7" y="112.9">C</text>
<text x="410.8" y="112.9">C</text>
<text x="7" y="187.1">B</text>
<text x="410.8" y="187.1">B</text>
<text x="7" y="261.4">A</text>
<text x="410.8" y="261.4">A</text>
<text x="34" y="290.4">6</text>
<text x="104" y="290.4">5</text>
<text x="174" y="290.4">4</text>
<text x="244" y="290.4">3</text>
<text x="314" y="290.4">2</text>
<text x="384" y="290.4">1</text>
</g>
<g font-size="3.9">
<text x="286.8" y="17.2">38,5</text>
<text x="174.4" y="35.1">27</text>
<text x="163.5" y="43.9" transform="rotate(-90 163.5 43.9)">7</text>
<text x="174.6" y="51.4">41</text>
<text x="289.1" y="49.7">41</text>
<text x="199.7" y="54.4" transform="rotate(-90 199.7 54.4)">160</text>
<text x="269.4" y="59.5" transform="rotate(-90 269.4 59.5)">201</text>
<text x="70.4" y="65.5">44</text>
<text x="242.1" y="64.4" transform="rotate(-90 242.1 64.4)">240</text>
<text x="63" y="74.9" transform="rotate(-90 63 74.9)">4</text>
<text x="289.1" y="77.4">41</text>
<text x="235.3" y="78.5" transform="rotate(-90 235.3 78.5)">41</text>
<text x="278.6" y="78.4" transform="rotate(-90 278.6 78.4)">42</text>
<text x="34.1" y="88.4" transform="rotate(-90 34.1 88.4)">40</text>
<text x="124" y="88.4" transform="rotate(-90 124 88.4)">40</text>
<text x="212.2" y="88.4" transform="rotate(-90 212.2 88.4)">40</text>
<text x="278.1" y="88.8">1</text>
<text x="303.1" y="88.4" transform="rotate(-90 303.1 88.4)">40</text>
<text x="53.2" y="94.7">18</text>
<text x="185.9" y="119" transform="rotate(-90 185.9 119)">41</text>
<text x="174.4" y="127.8">40</text>
<text x="124.4" y="136.8">800</text>
<text x="147" y="163.7">800</text>
<text x="77.3" y="169.2">262,52</text>
<text x="177.4" y="169.2">537,48</text>
<text x="72.5" y="175.3">223,39</text>
<text x="118.2" y="175.3">39,13</text>
<text x="67.6" y="181.2">184,13</text>
<text x="96.5" y="181.2">39,26</text>
<text x="59.3" y="200.1">145</text>
<text x="105.1" y="208.2" transform="rotate(-90 105.1 208.2)">UP 90° R1</text>
<text x="72" y="211.8" transform="rotate(-90 72 211.8)">160</text>
<text x="31.2" y="219.3" transform="rotate(-90 31.2 219.3)">200,13</text>
<text x="271.9" y="221">QTY</text>
<text x="283.5" y="221">PART NUMBER</text>
<text x="335.6" y="221">DESCRIPTION</text>
<text x="382.1" y="221.1">MASS (kg)</text>
<text x="99.4" y="224.6" transform="rotate(-90 99.4 224.6)">DOWN 90° R1</text>
<text x="274.2" y="226.3">1</text>
<text x="280.2" y="226.3">SIL-026-BPCABL-01</text>
<text x="312.4" y="226.4">Bandeja pasacables. Chapa espesor 1 mm</text>
<text x="382.1" y="226.3">0,56</text>
<text x="24.4" y="229.1" transform="rotate(-90 24.4 229.1)">278,52</text>
<text x="38.3" y="236.6" transform="rotate(-90 38.3 236.6)">39,26</text>
<text x="161.4" y="242.2">DOWN 90° R1</text>
<text x="258.1" y="243" transform="rotate(-90 258.1 243)">77,76</text>
<text x="45.7" y="247.9">UP 90° R1</text>
<text x="132.1" y="247.9">UP 90° R1</text>
<text x="222.4" y="247.9">UP 90° R1</text>
<text x="31.2" y="253.2" transform="rotate(-90 31.2 253.2)">78,39</text>
<text x="93" y="261.5" transform="rotate(-90 93 261.5)">37,63</text>
<text x="127.2" y="258.1" transform="rotate(-90 127.2 258.1)">39,13</text>
<text x="218.1" y="258.1" transform="rotate(-90 218.1 258.1)">39,13</text>
<text x="38.3" y="269.5" transform="rotate(-90 38.3 269.5)">39,13</text>
<text x="358.5" y="275">SIL-026-SSDL-04-MET01</text>
</g>
<g font-size="3.1">
<text x="312.7" y="246.8">Tolerancias para dimensiones lineales y angulares sin indicación individual</text>
<text x="312.7" y="250.4">de tolerancia, según ISO 2768-1:1989</text>
<text x="312.7" y="254">Zonas de rugosidad no especificada, Ra 3.2</text>
<text x="377.7" y="285.6">A3</text>
<text x="397" y="285.9">4 /8</text>
</g>
<g font-size="2.4">
<text x="271.2" y="244.4">MATERIAL:</text>
<text x="271.3" y="252">ACABADO SUPERFICIAL:</text>
<text x="271.4" y="247.9">Steel</text>
<text x="271.2" y="259.7">SCALE:</text>
<text x="350.6" y="260.8">DRAWN: Carlos Ruiz Madrigal</text>
<text x="391.2" y="260.6">10/08/2015</text>
<text x="350.6" y="267">CHECKED: Antonio Garcia</text>
<text x="391.2" y="266.7">10/08/2015</text>
<text x="350.6" y="271.4">DWG NO:</text>
<text x="350.8" y="276.9">Id. Ref:</text>
<text x="350.8" y="282.8">REV</text>
<text x="371.2" y="282.9">SIZE</text>
<text x="390.9" y="282.9">SHEET</text>
</g>
</svg>
